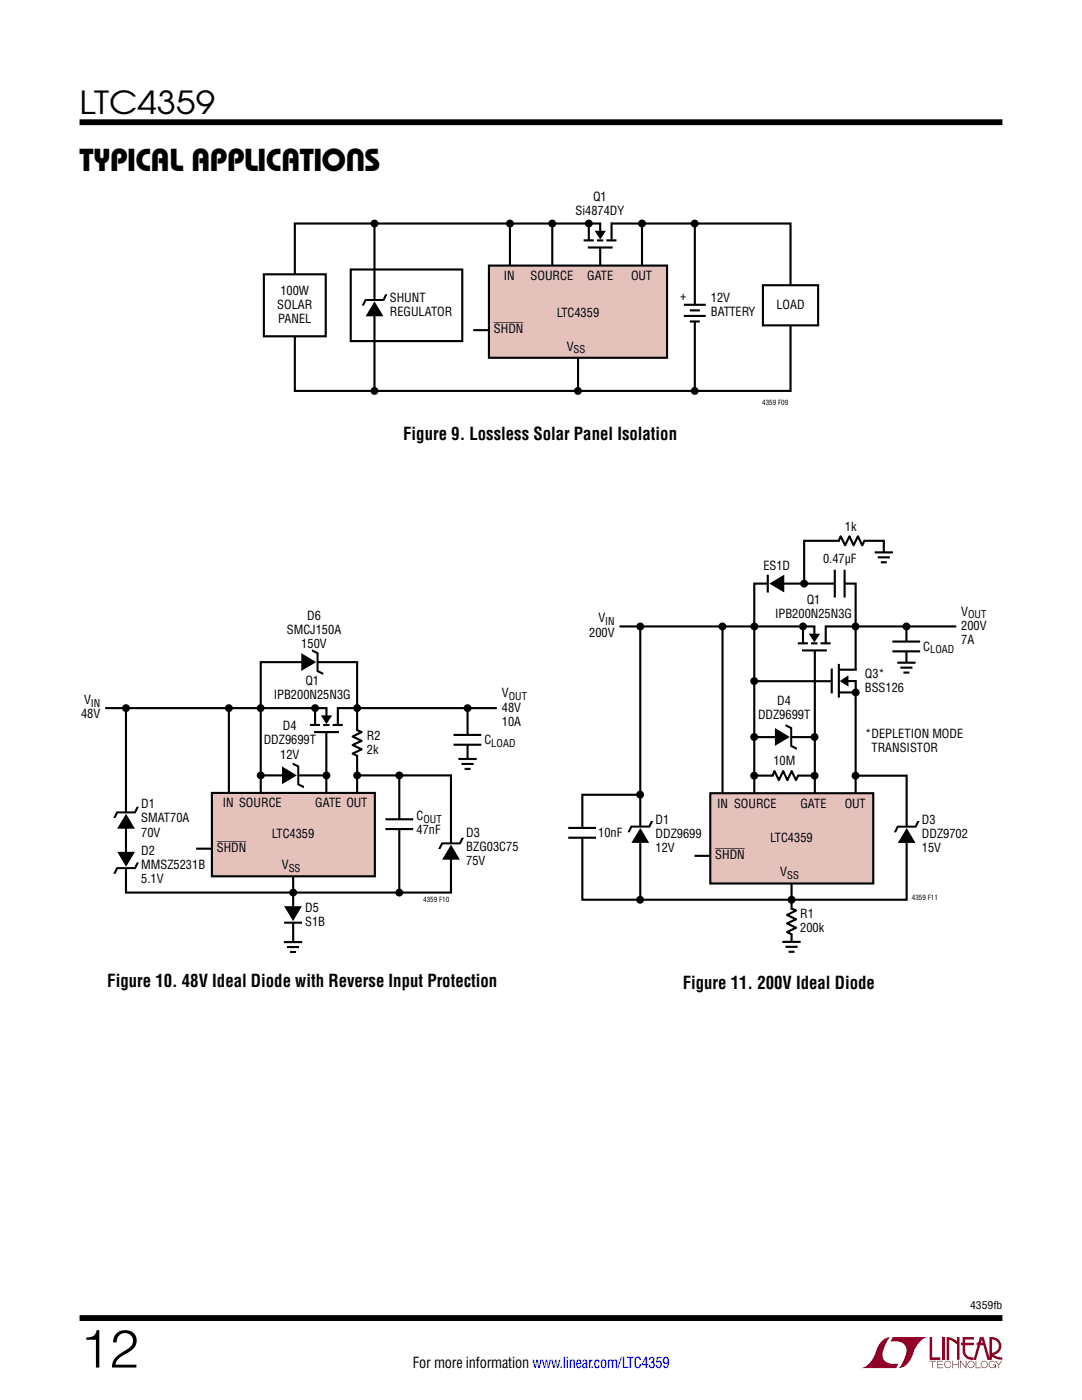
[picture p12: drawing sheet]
<svg xmlns="http://www.w3.org/2000/svg" width="216mm" height="279mm" viewBox="0 0 216 279" stroke-linecap="round" stroke-linejoin="round" font-family="sans-serif">
<g fill="#910028">
<path d="M185.5 266.8h.5v4.1h1.6v.5h-2.1z"/>
<path d="M176.2 267.4l1-.5h.5h-.1a6.2 6.2 0 0 0-1.4 4 2.58 2.58 0 0 0 3.1 1.3l-.5 .8h-6.9a4.9 4.9 0 0 0 3-3.8l.4-.7z"/>
<path d="M178.1 266.9h7a4.9 4.9 0 0 0-3.1 3.7 3.2 3.2 0 0 1-2.7 2.4h.1a6.2 6.2 0 0 0 1.4-4.1 2.58 2.58 0 0 0-3.1-1.2z"/>
<path d="M188 266.8h.5v4.6h-.5z"/>
<path d="M188.9 266.8l1 .2 1.1 .7v-.9h.5v4.6h-.5v-3.1l-1.6-.9v4h-.5z"/>
<path d="M185.5 271.6h1.3v.1h-.6v1.3h-.1v-1.3h-.6z"/>
<path d="M187 271.6h1.2v.1h-1v.5h.9v.2h-.9v.5h1v.1h-1.2z"/>
<path d="M190 271.6h.2v.6h1v-.6h.1v1.4h-.1v-.6h-1v.6h-.2z"/>
<path d="M191.6 271.6h.1l1 1.2v-1.2h.1v1.4l-1.1-1.2v1.2h-.1z"/>
<path d="M194.7 271.6h.1v1.3h.9v.1h-1z"/>
<path d="M198.6 271.6h.2l.5 .7 .5-.7h.2l-.6 .8v.6h-.2v-.6z"/>
<path d="M192.1 266.8h2.2v.5h-1.7v.7h1.7v.5h-1.7v1.1a1.32 1.32 0 0 0 1.7 1.3v.5l1.2-4.6h.8l1.1 4.1v-4.1a1.84 1.84 0 0 1 2.4 1.4 1.84 1.84 0 0 1-1.5 2.2l.8 .4 .9 .1v.5l-1.2-.2-1-.6v-.6a1.34 1.34 0 0 0 1.5-1.2 1.34 1.34 0 0 0-1.4-1.5v4.1h-.9l-.8-2.9h-1.3v-.5h1.2l-.2-.7-1.1 4.1a2.06 2.06 0 0 1-2.7-1.3v-1.6h-.4v-.5h.4z"/>
<path d="M193.2 271.8a.72 .72 0 0 1 1.2 .1 .72 .72 0 0 1-.4 1.1 .72 .72 0 0 1-1-.7h.2a.59 .59 0 0 0 .8 .5 .59 .59 0 0 0 .2-.9 .59 .59 0 0 0-1 .2v.2h-.2z"/>
<path d="M195.9 271.8a.72 .72 0 0 1 1.1 .1 .72 .72 0 0 1-.4 1.1 .72 .72 0 0 1-.9-.7h.1a.59 .59 0 0 0 .8 .5 .59 .59 0 0 0 .2-.9 .59 .59 0 0 0-.9 .2l-.1 .2h-.1z"/>
<path d="M197.5 271.8a.72 .72 0 0 1 1.2 .2h-.2a.59 .59 0 0 0-.9-.1 .59 .59 0 0 0 .1 .9 .59 .59 0 0 0 .9-.4h-.5v-.1h.6v.7h-.1v-.3a.73 .73 0 0 1-1.1 .2 .73 .73 0 0 1 0-1.1z"/>
<path d="M188.6 271.8a.71 .71 0 0 1 1.2 .3h-.1a.59 .59 0 0 0-.9-.3 .59 .59 0 0 0-.1 1 .59 .59 0 0 0 1-.3h.1a.73 .73 0 0 1-1.1 .4 .73 .73 0 0 1-.1-1.1z"/>
</g>
<path d="M15.9 24.4h184.1M15.9 263h184.1" fill="none" stroke="#000" stroke-width="1.2" stroke-linecap="butt"/>
<path d="M138.6 44.6v33.4M115.3 71.4v6.6" fill="none" stroke="#000" stroke-width=".42"/>
<path d="M97.6 53h35.5v18.4h-35.5z" fill="#e5c1bc"/>
<g fill="none" stroke="#000" stroke-width=".42">
<path d="M58.8 44.6h98.9v33.4h-98.9zM97.6 53h35.5v18.4h-35.5zM101.8 44.6v8.4M110.2 44.6v8.4M116.5 48h2M117.3 49.4h5M117.5 44.4v3.6M117.5 44.6h2.3v2.3M119.1 48h1.3M119.8 49.4v3.6M121 48h2M122 44.4v3.6"/>
<path d="M128.1 44.6v8.4M94.4 65.9h3.2M136.5 60.8h4.3M136.5 63.1h4.3M137.6 61.9h2M137.6 64.2h2"/>
</g>
<path d="M138.6 60.9v3.2" fill="none" stroke="#fff" stroke-width=".62" stroke-linecap="butt"/>
<g fill="#000">
<path d="M119.1 46.3h1.4l-.7 1z"/>
<circle cx="74.7" cy="44.6" r=".79"/>
<circle cx="101.8" cy="44.6" r=".79"/>
<circle cx="110.2" cy="44.6" r=".79"/>
<circle cx="117.5" cy="44.6" r=".79"/>
<circle cx="128.1" cy="44.6" r=".79"/>
<circle cx="138.6" cy="44.6" r=".79"/>
<circle cx="74.7" cy="78" r=".79"/>
<circle cx="115.3" cy="78" r=".79"/>
<circle cx="138.6" cy="78" r=".79"/>
</g>
<path d="M117.5 44.6h4.5" fill="none" stroke="#fff" stroke-width="1.1" stroke-linecap="butt"/>
<path d="M119.1 46.3h1.4l-.7 1z" fill="none" stroke="#000" stroke-width=".49"/>
<path d="M152.2 56.9h11v8h-11z" fill="#fff"/>
<path d="M152.2 56.9h11v8h-11z" fill="none" stroke="#000" stroke-width=".42"/>
<path d="M70 53.8h22.2v14.3h-22.2z" fill="#fff"/>
<path d="M70 53.8h22.2v14.3h-22.2z" fill="none" stroke="#000" stroke-width=".42"/>
<path d="M52.7 54.7h12.3v12.4h-12.3z" fill="#fff"/>
<path d="M52.7 54.7h12.3v12.4h-12.3zM74.7 44.6v33.4M21 141.3h78.1M79.7 154.7v23.4M93.3 141.3v11.3M58.5 174.9v13" fill="none" stroke="#000" stroke-width=".42"/>
<path d="M74.7 59.8v2.2" fill="none" stroke="#fff" stroke-width=".71" stroke-linecap="butt"/>
<path d="M72.8 59.7h3.6l.5-1h.4l-.6 1.4h-3.6l-.5 .9h-.4zM74.7 60.1l1.8 3h-3.5z" fill="#000"/>
<path d="M42.3 158.2h32.5v16.7h-32.5z" fill="#e5c1bc"/>
<g fill="none" stroke="#000" stroke-width=".42">
<path d="M123.6 125h67.2M180.9 125v8.4M25.1 141.3v36.8h64.9v-23.4h-18.7M42.3 158.2h32.5v16.7h-32.5zM45.7 141.3v17M52 154.7h12.9M52 158.3v-26.2h19.3v26.2M61.8 144.7h2.1M62.7 146.1h4.9M62.9 141.1v3.6M62.9 141.3h2.2v2.4M64.5 144.7h1.3"/>
<path d="M65.1 146.1v12.2M66.4 144.7h2M67.4 141.1v3.6M71.1 145.7l1.1 .4-1.8 .9 1.8 .9-1.8 .8 1.8 .8-1.8 .9 .9 .5M90.5 146.7h5.5M90.5 148.6h5.5M91.5 151.5h3.6M92.1 152.5h2.4M92.7 153.4h1.2M150.9 154.8h11.3M150.9 147.1h11.3M39.1 169.4h3.2"/>
<path d="M76.9 163.5h5.5M76.9 165.5h5.5M157.9 176.3v11.6M56.6 188h3.7M57.3 189h2.4M57.9 190h1.2M60.3 184.1h-3.6"/>
</g>
<g fill="#000">
<path d="M60.1 130.4l3 1.7-3 1.8zM62.2 129.6l1.4 .6v3.6l.9 .5v.4l-1.3-.6v-3.6l-1-.5zM56.3 153l2.9 1.7-2.9 1.8zM58.4 152.2l1.3 .6v3.6l.9 .5v.4l-1.3-.6v-3.6l-.9-.5zM64.5 143h1.3l-.7 1.1zM23.2 173.1h3.6l.5-1h.4l-.6 1.3-3.6 .1-.5 .9h-.4zM25.2 162.4l1.7 3h-3.5zM23.4 170h3.5l-1.7 3zM23.2 161.9h3.6l.5-.9h.4l-.6 1.3h-3.6l-.5 1h-.4zM90 168.6l1.8 3h-3.6zM88.1 168.1h3.6l.4-.9h.5l-.7 1.3h-3.6l-.4 .9h-.5zM56.7 180.9h3.5l-1.7 2.9z"/>
<circle cx="25.1" cy="141.3" r=".79"/>
<circle cx="45.7" cy="141.3" r=".79"/>
<circle cx="52" cy="141.3" r=".79"/>
<circle cx="52" cy="154.7" r=".79"/>
<circle cx="62.9" cy="141.3" r=".79"/>
<circle cx="65.1" cy="154.8" r=".79"/>
<circle cx="71.3" cy="141.3" r=".79"/>
<circle cx="71.3" cy="154.7" r=".79"/>
<circle cx="79.7" cy="154.7" r=".79"/>
<circle cx="93.3" cy="141.3" r=".79"/>
<circle cx="58.5" cy="178.1" r=".79"/>
<circle cx="79.7" cy="178.1" r=".79"/>
</g>
<path d="M62.9 141.3h4.5" fill="none" stroke="#fff" stroke-width="1.1" stroke-linecap="butt"/>
<path d="M64.5 143h1.3l-.7 1.1z" fill="none" stroke="#000" stroke-width=".49"/>
<path d="M61.2 132.1h2.2M57.4 154.7h2.2M71.3 145.9v4.8M93.3 146.7v1.9M25.2 171.1v2.2M25.2 162.1v2.2M79.7 163.5v2M90 168.2v2.2M58.5 181.7v2.4" fill="none" stroke="#fff" stroke-width=".71" stroke-linecap="butt"/>
<path d="M93.3 151.5v2.2M58.5 188v2.2" fill="none" stroke="#fff" stroke-width=".97" stroke-linecap="butt"/>
<path d="M141.7 158.3h32.5v18h-32.5z" fill="#e5c1bc"/>
<g fill="none" stroke="#000" stroke-width=".42">
<path d="M153.2 114.7v3.6M166.6 113.7v5.5M168.5 113.7v5.5M172.5 107.9l-.4 .9-.9-1.8-.9 1.8-.8-1.8-.9 1.8-.8-1.8-.5 1.1M174.5 110.2h3.7M175.1 111.2h2.5M175.8 112.2h1.1M176.4 110.3v-2.4h-15.9v8.6M127.8 125v54.6M144.2 125v33.3M150.9 135.9h14.9M159.2 128.4h2"/>
<path d="M160 129.8h5M160.2 124.8v3.6M160.2 125h2.3v2.4M161.8 128.4h1.3M162.6 129.8v28.5M163.7 128.4h2.1M164.8 124.8v3.6M166 133.4v5M167.4 132.5v6.7M167.4 133.6h3.5M167.4 138.2h3.6M168.4 135.9h2.3v2.3"/>
<path d="M178.1 128h5.5M178.1 130h5.5M179 132.3h3.7M179.7 133.2h2.4M180.3 134.2h1.2M141.7 158.3h32.5v18h-32.5zM150.5 158.3v-41.8h20.2v41.8M159.3 154.7l-.5 1-.8-1.8-.9 1.8-.8-1.8-.9 1.8-.9-1.8-.4 1M170.7 154.8h10.2v24.8h-64.7v-21h11.6M113.4 165.2h5.5M113.4 167.2h5.5M138.6 170.8h3.1"/>
<path d="M156.1 188h3.7M156.7 189h2.5M157.3 189.9h1.2M157.8 181.3l1 .4-1.8 .9 1.8 .9-1.8 .8 1.8 .9-1.8 .8 1 .5"/>
</g>
<g fill="#000">
<path d="M153.5 116.5l3-1.8v3.5zM161.8 126.7h1.4l-.7 1.1zM168 135.9l1.1-.7v1.4zM154.6 145.3l3 1.8-3 1.7zM156.8 144.5l1.3 .7v3.5l.9 .5v.5l-1.3-.7v-3.6l-1-.4zM127.8 165.2l1.7 3h-3.5zM125.9 164.8h3.5l.5-1h.4l-.6 1.4h-3.6l-.4 .9h-.5zM180.9 165.3l1.8 2.9h-3.6zM179 164.8h3.6l.4-1 .5 .1-.7 1.3h-3.5l-.5 .9h-.4z"/>
<circle cx="160.5" cy="116.5" r=".79"/>
<circle cx="127.8" cy="125" r=".79"/>
<circle cx="144.2" cy="125" r=".79"/>
<circle cx="150.5" cy="135.9" r=".79"/>
<circle cx="150.5" cy="125" r=".79"/>
<circle cx="160.2" cy="125" r=".79"/>
<circle cx="170.7" cy="125" r=".79"/>
<circle cx="170.7" cy="138.2" r=".79"/>
<circle cx="180.9" cy="125" r=".79"/>
<circle cx="127.7" cy="158.6" r=".79"/>
<circle cx="150.5" cy="147.1" r=".79"/>
<circle cx="150.5" cy="154.8" r=".79"/>
<circle cx="162.5" cy="147.1" r=".79"/>
<circle cx="162.5" cy="154.8" r=".79"/>
<circle cx="170.7" cy="154.8" r=".79"/>
<circle cx="127.7" cy="179.6" r=".79"/>
<circle cx="157.9" cy="179.6" r=".79"/>
</g>
<path d="M160.2 125h4.6M170.7 133.6v4.6" fill="none" stroke="#fff" stroke-width="1.1" stroke-linecap="butt"/>
<path d="M161.8 126.7h1.4l-.7 1.1zM168 135.9l1.1-.7v1.4z" fill="none" stroke="#000" stroke-width=".49"/>
<path d="M153.2 116.5h2.4M166.6 116.5h1.9M167.5 107.9h4.8M180.8 128.1v1.9M154.3 154.8h4.8M155.7 147.1h2.2M116.2 165.3v1.9M127.8 164.9v2.2M180.9 164.9v2.2M157.9 181.5v4.8" fill="none" stroke="#fff" stroke-width=".71" stroke-linecap="butt"/>
<path d="M176.4 110.3v2.2M180.9 132.3v2.2M157.9 188v2.2" fill="none" stroke="#fff" stroke-width=".97" stroke-linecap="butt"/>
<text font-size="10.6" x="15.9" y="272.9">12</text>
<g font-size="6.3">
<text x="15.9" y="22.8">LTC4359</text>
<text x="15.9" y="34.1">Typical Applications</text>
</g>
<g font-size="3.5">
<text x="80.5" y="87.8">Figure 9. Lossless Solar Panel Isolation</text>
<text x="21.4" y="197.1">Figure 10. 48V Ideal Diode with Reverse Input Protection</text>
<text x="136.2" y="197.4">Figure 11. 200V Ideal Diode</text>
</g>
<text font-size="3" x="82.4" y="273.1">For more information www.linear.com/LTC4359</text>
<g font-size="2.5">
<text x="118.3" y="40.1">Q1</text>
<text x="114.8" y="42.9">Si4874DY</text>
<text x="55.9" y="58.9">100W</text>
<text x="100.5" y="55.9">IN</text>
<text x="105.9" y="55.9">SOURCE</text>
<text x="117.2" y="55.9">GATE</text>
<text x="126" y="55.9">OUT</text>
<text x="135.8" y="59.9">+</text>
<text x="55.3" y="61.7">SOLAR</text>
<text x="55.5" y="64.5">PANEL</text>
<text x="77.8" y="60.3">SHUNT</text>
<text x="77.8" y="63.1">REGULATOR</text>
<text x="111.1" y="63.2">LTC4359</text>
<text x="141.8" y="60.3">12V</text>
<text x="141.8" y="63.1">BATTERY</text>
<text x="154.9" y="61.7">LOAD</text>
<text x="98.6" y="66.5">SHDN</text>
<text x="113.1" y="70">V</text>
<text x="168.6" y="106">1k</text>
<text x="152.3" y="113.7">ES1D</text>
<text x="164.2" y="112.3">0.47µF</text>
<text x="61.3" y="123.7">D6</text>
<text x="119.4" y="124.2">V</text>
<text x="154.7" y="123.3">IPB200N25N3G</text>
<text x="161" y="120.5">Q1</text>
<text x="191.8" y="125.7">200V</text>
<text x="191.8" y="122.9">V</text>
<text x="57.2" y="126.5">SMCJ150A</text>
<text x="60.1" y="129.3">150V</text>
<text x="117.6" y="127.1">200V</text>
<text x="184.2" y="129.9">C</text>
<text x="191.8" y="128.5">7A</text>
<text x="60.9" y="136.8">Q1</text>
<text x="172.6" y="135.4">Q3*</text>
<text x="16.2" y="143.4">48V</text>
<text x="16.8" y="140.5">V</text>
<text x="54.6" y="139.6">IPB200N25N3G</text>
<text x="100.1" y="142">48V</text>
<text x="100.1" y="139.2">V</text>
<text x="151.3" y="143.5">DDZ9699T</text>
<text x="155.1" y="140.7">D4</text>
<text x="172.6" y="138.2">BSS126</text>
<text x="52.6" y="148.6">DDZ9699T</text>
<text x="56.5" y="145.7">D4</text>
<text x="73.2" y="147.6">R2</text>
<text x="96.7" y="148.5">C</text>
<text x="100.1" y="144.8">10A</text>
<text x="172.7" y="147.3">*DEPLETION MODE</text>
<text x="55.9" y="151.4">12V</text>
<text x="73.2" y="150.5">2k</text>
<text x="154.3" y="152.8">10M</text>
<text x="173.9" y="150.1">TRANSISTOR</text>
<text x="28.2" y="161.3">D1</text>
<text x="44.4" y="161.1">IN SOURCE</text>
<text x="62.9" y="161.1">GATE OUT</text>
<text x="143.1" y="161.2">IN SOURCE</text>
<text x="159.7" y="161.2">GATE</text>
<text x="168.6" y="161.2">OUT</text>
<text x="28.2" y="164.1">SMAT70A</text>
<text x="28.2" y="166.9">70V</text>
<text x="54.3" y="167.2">LTC4359</text>
<text x="83.1" y="163.7">C</text>
<text x="83.1" y="166.5">47nF</text>
<text x="93" y="167">D3</text>
<text x="119.4" y="167.1">10nF</text>
<text x="130.8" y="164.4">D1</text>
<text x="130.8" y="167.2">DDZ9699</text>
<text x="184" y="164.4">D3</text>
<text x="184" y="167.2">DDZ9702</text>
<text x="28.2" y="170.6">D2</text>
<text x="28.2" y="173.4">MMSZ5231B</text>
<text x="43.3" y="170">SHDN</text>
<text x="56.2" y="173.4">V</text>
<text x="93" y="169.8">BZG03C75</text>
<text x="93" y="172.6">75V</text>
<text x="130.8" y="170.1">12V</text>
<text x="142.7" y="171.5">SHDN</text>
<text x="153.7" y="168.1">LTC4359</text>
<text x="184" y="170">15V</text>
<text x="28.2" y="176.3">5.1V</text>
<text x="155.7" y="174.9">V</text>
<text x="60.9" y="182">D5</text>
<text x="60.9" y="184.8">S1B</text>
<text x="159.7" y="183.3">R1</text>
<text x="159.7" y="186.1">200k</text>
</g>
<g font-size="2.1">
<text x="114.5" y="70.5">SS</text>
<text x="120.8" y="124.8">IN</text>
<text x="193.2" y="123.4">OUT</text>
<text x="185.6" y="130.4">LOAD</text>
<text x="18.1" y="141.1">IN</text>
<text x="101.5" y="139.7">OUT</text>
<text x="98" y="149">LOAD</text>
<text x="84.5" y="164.2">OUT</text>
<text x="57.6" y="174">SS</text>
<text x="157.1" y="175.4">SS</text>
<text x="193.6" y="261.2">4359fb</text>
</g>
<g font-size="1.4">
<text x="152.1" y="80.7">4359 F09</text>
<text x="84.4" y="180">4359 F10</text>
<text x="181.9" y="179.7">4359 F11</text>
</g>
</svg>
